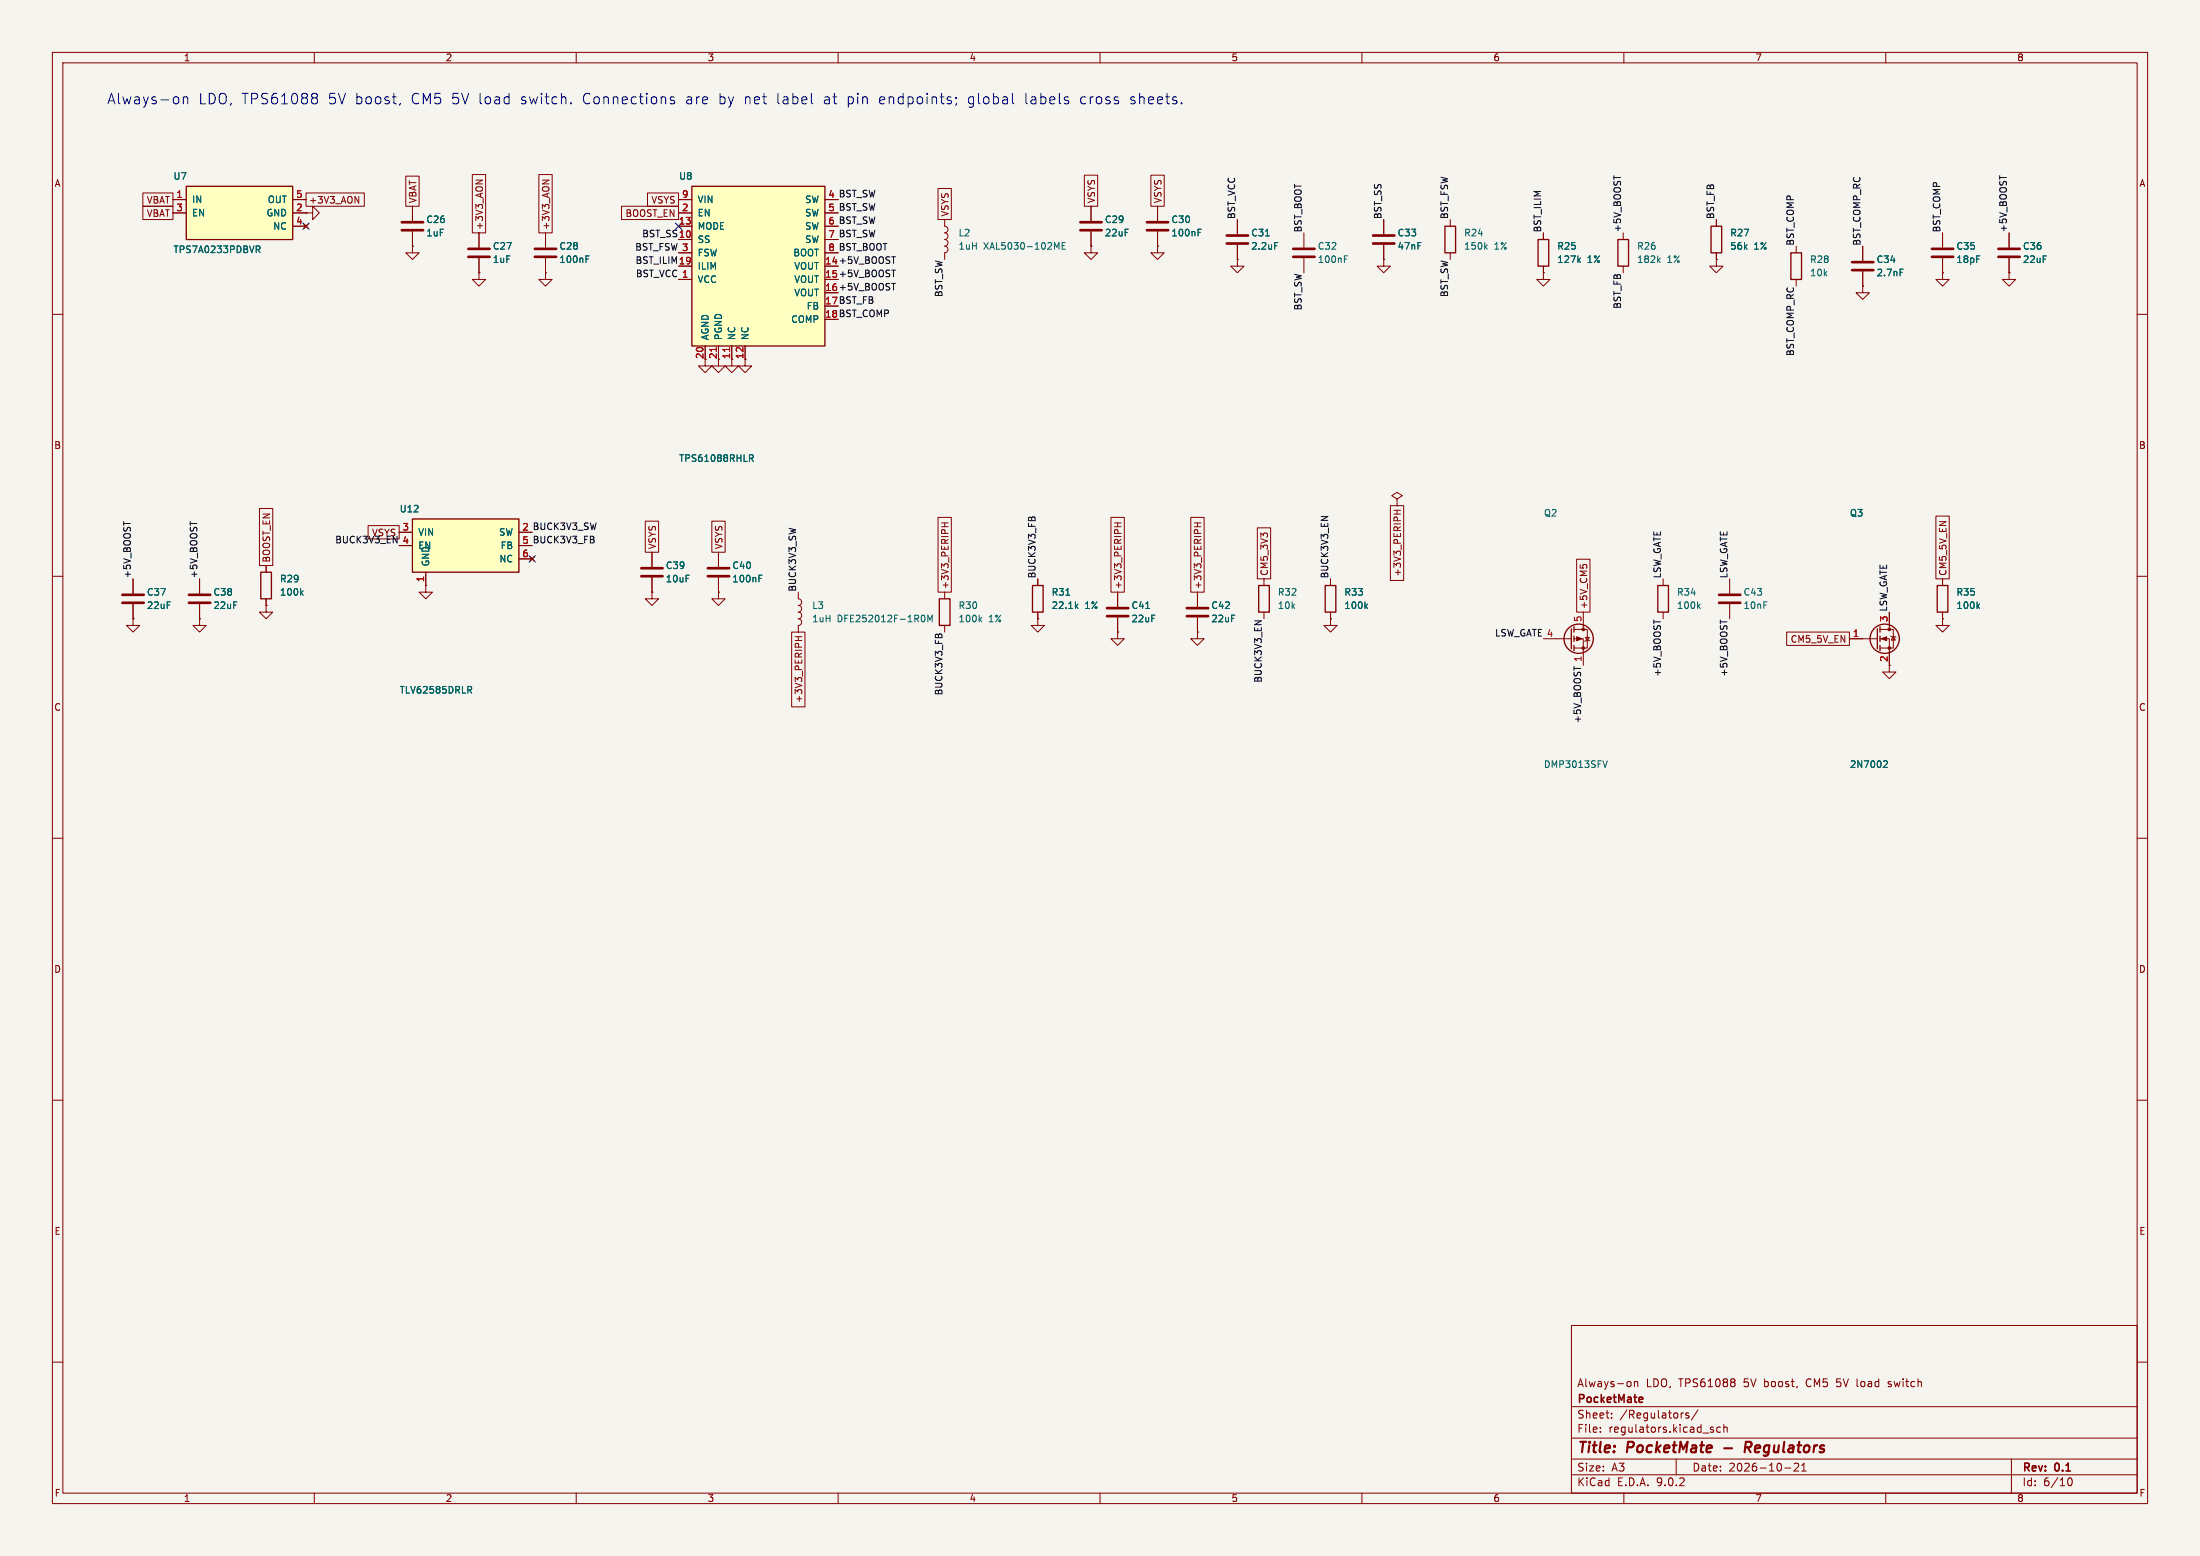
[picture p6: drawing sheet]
<svg xmlns="http://www.w3.org/2000/svg" width="420mm" height="297mm" viewBox="0 0 420 297" stroke-linecap="round" stroke-linejoin="round" font-family="sans-serif">
<path d="M0 0h420v297h-420z" fill="#f5f4ef" stroke="#f5f4ef" stroke-width=".19"/>
<g fill="none" stroke="#840000" stroke-width=".19">
<path d="M10 10h400v277h-400zM12 12h396v273h-396zM60 10v2M110 10v2M160 10v2M210 10v2M260 10v2M310 10v2M360 10v2M78.7 39.4v2.8M208.3 39.4v2.8M221 39.4v2.8"/>
<path d="M78.7 47v1.3h1.3l-1.3 1.2-1.2-1.2h1.2M78.7 47h.1M78.7 44.2v2.8M91.4 52.1v1.2h1.3l-1.3 1.3-1.2-1.3h1.2M91.4 52.1h.1M91.4 44.5v2.7M91.4 49.3v2.8M180.3 41.9v1.3a.63 .63 0 0 1 .7 .6 .63 .63 0 0 1-.7 .6 .64 .64 0 0 1 .7 .7 .64 .64 0 0 1-.7 .6 .64 .64 0 0 1 .7 .6 .64 .64 0 0 1-.7 .7M180.3 47a.63 .63 0 0 1 .7 .6 .63 .63 0 0 1-.7 .7v1.2M208.3 47v1.3h1.2l-1.2 1.2-1.3-1.2h1.3M208.3 47h.1M208.3 44.2v2.8"/>
<path d="M221 47v1.3h1.2l-1.2 1.2-1.3-1.2h1.3M221 47h.1M221 44.2v2.8M236.2 49.5v1.3h1.3l-1.3 1.3-1.3-1.3h1.3M236.2 49.5h.1M236.2 41.9v2.8M236.2 46.7v2.8M248.9 44.5v2.7M248.9 49.3v2.8M264.2 49.5v1.3h1.2l-1.2 1.3-1.3-1.3h1.3M264.2 49.5h.1M264.2 41.9v2.8"/>
<path d="M264.2 46.7v2.8M276.9 41.9v1.3M276.9 48.3v1.2M294.6 52.1v1.2h1.3l-1.3 1.3-1.2-1.3h1.2M294.6 52.1h.1M294.6 44.5v1.2M294.6 50.8v1.3M309.9 44.5v1.2M309.9 50.8v1.3M327.7 49.5v1.3h1.2l-1.2 1.3-1.3-1.3h1.3M327.7 49.5h.1M327.7 41.9v1.3"/>
<path d="M327.7 48.3v1.2M342.9 47v1.3M342.9 53.3v1.3M355.6 54.6v1.3h1.3l-1.3 1.3-1.3-1.3h1.3M355.6 54.6h.1M355.6 47v2.8M355.6 51.8v2.8M370.8 52.1v1.2h1.3l-1.3 1.3-1.2-1.3h1.2M370.8 52.1h.1M370.8 44.5v2.7M370.8 49.3v2.8M383.5 52.1v1.2h1.3l-1.3 1.3-1.2-1.3h1.2"/>
<path d="M383.5 52.1h.1M383.5 44.5v2.7M383.5 49.3v2.8M10 60h2M134.6 68.6v1.3h1.3l-1.3 1.2-1.3-1.2h1.3M137.2 68.6v1.3h1.2l-1.2 1.2-1.3-1.2h1.3M139.7 68.6v1.3h1.3l-1.3 1.2-1.3-1.2h1.3M142.2 68.6v1.3h1.3l-1.3 1.2-1.2-1.2h1.2M408 60h2M10 110h2M25.4 118.1v1.3h1.3l-1.3 1.3-1.3-1.3h1.3M25.4 118.1h.1"/>
<path d="M25.4 110.5v2.8M25.4 115.3v2.8M38.1 118.1v1.3h1.3l-1.3 1.3-1.3-1.3h1.3M38.1 118.1h.1M152.4 113v1.3a.64 .64 0 0 1 .6 .6 .64 .64 0 0 1-.6 .7 .64 .64 0 0 1 .6 .6 .64 .64 0 0 1-.6 .6 .64 .64 0 0 1 .6 .7 .64 .64 0 0 1-.6 .6 .64 .64 0 0 1 .6 .7 .64 .64 0 0 1-.6 .6M152.4 119.4v1.3M198.1 118.1v1.3h1.3l-1.3 1.3-1.3-1.3h1.3M198.1 118.1h.1M198.1 110.5v1.3M198.1 116.8v1.3M213.4 113v2.8M213.4 117.9v2.8"/>
<path d="M228.6 113v2.8M228.6 117.9v2.8M241.3 110.5v1.3M241.3 116.8v1.3M302.3 116.8v3.3M317.5 110.5v1.3M317.5 116.8v1.3M330.2 110.5v2.8M330.2 115.3v2.8M360.7 116.8v3.3M370.8 118.1v1.3h1.3l-1.3 1.3-1.2-1.3h1.2M370.8 118.1h.1"/>
<path d="M370.8 110.5v1.3M370.8 116.8v1.3M408 110h2M213.4 120.7v1.2h1.2l-1.2 1.3-1.3-1.3h1.3M213.4 120.7h.1M228.6 120.7v1.2h1.3l-1.3 1.3-1.3-1.3h1.3M228.6 120.7h.1M294.6 121.9h5.4M300.5 120.1h2.5v3.6h-2.5M300.5 121.9h1.8v5.1M302.6 121.7h.8l-.4 .6zM303.5 122.2l-1 .2"/>
<path d="M353.1 121.9h5.3M358.9 121.9h1.8v6.4h1.2l-1.2 1.2-1.3-1.2h1.3M358.9 120.1h2.5v3.6h-2.5M360.9 121.4l1 .3M361.4 121.5l.4 .7h-.7zM10 160h2M408 160h2M10 210h2M408 210h2M300 253h108v32h-108zM10 260h2M300 278.5h108"/>
<path d="M300 274.5h108M300 268.5h108M305.5 273.2v.2M305.5 272.5v.1M307.7 270.5v.2M307.7 269.8v.1M311.1 263.7l.3 .3v.4l-.3 .3M312 263.8l.2-.1 .4 .1 .1 .9M312 263.7v1M320 278.5v3M321.2 269.7h.2M322.4 269.8l-.4-.1-.2 .2 .1 .2 .5 .2v.3h-.6"/>
<path d="M324.2 269.1l-1.3 1.9M326.7 272.9l.4 .1 .1 .2-.3 .2h-.2M326.7 272.4l.4 .1M328.4 272.5l-.4-.1-.3 .3 .2 .6h.5M329.1 272.5l.2-.1 .4 .1v.9M329.1 271.9v1.5M330.9 263.2l.3 .3-.3 .3 .3 .2v.4l-.3 .3M343.3 279.4v.5l-.9 .9h1M343.9 279.7l.5-.4v1.5M360.4 264.6l.5 .1M360.7 263.7l-.3 .2 .3 .3M384 278.5v6.5"/>
<path d="M408 260h2M60 285v2M110 285v2M160 285v2M210 285v2M260 285v2M300 281.5h108M310 285v2M340.7 280.2h1.2M343.9 280.8h.9M360 285v2M394.7 282.7l.2-.5 .2-.1a.8 .8 0 0 1 .5 .7 .8 .8 0 0 1-.5 .8l-.2-.2-.2-.4"/>
</g>
<path d="M329.1 276.4h1.6M333.6 276.3l.6 .9M334.1 275.2h-.8l-.3 2M334.1 276.2l-.9 .1" fill="none" stroke="#840000" stroke-width=".4"/>
<path d="M313.1 266.7l.4 .1 .1 .2-.7 .2M313.5 267.6l-.4 .1" fill="none" stroke="#840000" stroke-width=".3"/>
<g fill="none" stroke="#840000" stroke-width=".51">
<path d="M76.7 42.4h4.1M76.7 43.9h4.1M89.4 47.5h4.1M89.4 49h4.1M206.2 42.4h4.1M206.2 43.9h4.1M218.9 42.4h4.1M218.9 43.9h4.1M234.2 45h4.1M234.2 46.5h4.1M246.9 47.5h4.1M246.9 49h4.1"/>
<path d="M262.1 45h4.1M262.1 46.5h4.1M353.6 50h4M353.6 51.6h4M368.8 47.5h4.1M368.8 49h4.1M381.5 47.5h4.1M381.5 49h4.1M23.4 113.5h4M23.4 115.1h4M211.3 116.1h4.1M211.3 117.6h4.1"/>
<path d="M226.6 116.1h4M226.6 117.6h4M328.2 113.5h4M328.2 115.1h4"/>
</g>
<g fill="none" stroke="#006464" stroke-width=".19">
<path d="M201.3 46.3l.4 .9 .5-.9v1.3M202.8 46.9h.4M203.4 46.3h-.6v1.3h.6M228.7 44.4h.4M228.7 43.8h.6M241.6 45h.7M243.3 46.3h.7M256.7 49.4h.4M256.7 48.8h.6M283.6 47.1l.3 .5M283.9 46.7l-.5 .5M301.3 49.6l.4 .5"/>
<path d="M301.7 49.3l-.5 .4M316.6 49.6l.3 .5M316.9 49.3l-.4 .4M362.7 51.4h.6M176 117.5l.2-.1a.68 .68 0 0 1 .4 .7 .68 .68 0 0 1-.4 .6l-.2-.1M177.1 118.7v-1.3l.4 .9 .5-.9v1.3M203.5 113.6h.7M205.4 115.7l.4 .4M205.8 115.3l-.5 .5M218.7 116.1h.8M324.2 115.7l.4 .4M324.6 115.3l-.5 .5"/>
<path d="M377.5 115.7l.4 .4M377.9 115.3l-.5 .5M306.8 145.2l-.4 1.3M359.8 145.2l.4 .1 .1 .3-.8 .9h.8"/>
</g>
<g fill="none" stroke="#840000" stroke-width=".25">
<path d="M275.8 43.2h2.1v5.1h-2.1zM293.6 45.7h2.1v5.1h-2.1zM308.9 45.7h2v5.1h-2zM326.6 43.2h2.1v5.1h-2.1zM341.9 48.3h2v5h-2zM197.1 111.8h2v5h-2zM240.3 111.8h2v5h-2zM300.5 119.6v1.1M316.5 111.8h2v5h-2zM358.9 119.6v1.1M369.8 111.8h2.1v5h-2.1zM300 120v3.8"/>
<path d="M300.5 121.4v1M300.5 123.2v1M358.4 120v3.8M358.9 121.4v1M358.9 123.2v1"/>
<circle cx="301.4" cy="121.9" r="2.79"/>
<circle cx="359.8" cy="121.9" r="2.79"/>
</g>
<g fill="#840000" stroke="#840000" stroke-width=".19">
<path d="M359.2 121.9l1-.4v.8z"/>
<path d="M301 121.5l1 .4-1 .4z"/>
<circle cx="360.7" cy="120.1" r=".25"/>
<circle cx="360.7" cy="123.7" r=".25"/>
<circle cx="302.3" cy="120.1" r=".25"/>
<circle cx="302.3" cy="123.7" r=".25"/>
</g>
<path d="M78.7 99.1h20.4v10.1h-20.4z" fill="#ffffc2"/>
<path d="M78.7 99.1h20.4v10.1h-20.4zM49.8 109.2h2v5.1h-2z" fill="none" stroke="#840000" stroke-width=".25"/>
<path d="M50.8 108v1.2M50.8 114.3v1.3M76.2 101.6h2.5M76.2 104.1h2.5M81.3 111.8v1.2h1.2l-1.2 1.3-1.3-1.3h1.3M81.3 111.8h.1M81.3 109.2v2.6M99.1 104.1h2.5M99.1 106.7h2.5M101.2 106.3l.8 .8M102 106.3l-.8 .8" fill="none" stroke="#840000" stroke-width=".19"/>
<path d="M57.5 113.1l.4 .5M57.9 112.8l-.5 .4M89.3 131h.5l.2 .3-.1 .3-.6 .1M89.6 131.7l.4 .6" fill="none" stroke="#006464" stroke-width=".19"/>
<path d="M132.1 35.6h25.4v30.4h-25.4z" fill="#ffffc2"/>
<path d="M132.1 35.6h25.4v30.4h-25.4zM179.3 114.3h2.1v5.1h-2.1zM253 111.8h2v5h-2z" fill="none" stroke="#840000" stroke-width=".25"/>
<g fill="none" stroke="#840000" stroke-width=".19">
<path d="M129.5 38.1h2.6M58.4 40.6h1.3v-1.2l1.3 1.2-1.3 1.3v-1.3M58.4 40.6h.1M129.5 40.6h2.6M129.5 43.2h2.6M129.5 45.7h2.6M129.5 48.3h2.6M129.5 50.8h2.6M129.5 53.3h2.6M157.5 40.6h2.5M157.5 43.2h2.5M157.5 45.7h2.5"/>
<path d="M157.5 48.3h2.5M134.6 66v2.6M137.2 66v2.6M139.7 66v2.6M142.2 66v2.6M266.7 95.3l1-.7-1-.6-1 .6 1 .7v1.2M266.7 96.5h.1M38.1 110.5v2.8M38.1 115.3v2.8M50.8 115.6v1.2h1.3l-1.3 1.3-1.3-1.3h1.3M50.8 115.6h.1M124.5 113v1.3h1.2l-1.2 1.3-1.3-1.3h1.3"/>
<path d="M124.5 113h.1M124.5 105.4v2.8M124.5 110.2v2.8M137.2 105.4v2.8M137.2 110.2v2.8M180.3 113v1.3M180.3 119.4v1.3M254 118.1v1.3h1.3l-1.3 1.3-1.3-1.3h1.3M254 118.1h.1M254 110.5v1.3M254 116.8v1.3"/>
</g>
<path d="M136.7 66.3v.8M139.3 66.3v.8" fill="none" stroke="#a90000" stroke-width=".19"/>
<path d="M143.1 86.8h.5l.2 .2-.1 .4-.6 .1M143.4 87.5l.4 .6M144.9 110.4h.4M144.9 109.8h.6M187 118.2l.4 .5M187.4 117.8l-.5 .5M260.7 115.7l.4 .4M261.1 115.3l-.5 .5" fill="none" stroke="#006464" stroke-width=".19"/>
<path d="M36.1 113.5h4M36.1 115.1h4M122.4 108.5h4.1M122.4 110h4.1M135.1 108.5h4.1M135.1 110h4.1" fill="none" stroke="#840000" stroke-width=".51"/>
<path d="M35.6 35.6h20.3v10.1h-20.3z" fill="#ffffc2"/>
<path d="M35.6 35.6h20.3v10.1h-20.3z" fill="none" stroke="#840000" stroke-width=".25"/>
<g fill="none" stroke="#840000" stroke-width=".19">
<path d="M27.3 39.4h5.7v2.5h-5.7zM27.3 36.8h5.7v2.6h-5.7zM33 38.1h2.6M55.9 38.1h2.5M58.4 36.8h11.2v2.6h-11.2zM67.8 37.5l.7 1.3v-1.3M77.5 33.6h2.5v5.8h-2.5zM78.7 39.4v2.8M90.2 33.3h2.5v11.2h-2.5zM90.8 34.4h1.3l-1.3 .7M102.9 33.3h2.5v11.2h-2.5zM103.5 34.4h1.3l-1.3 .7"/>
<path d="M118.7 39.4h10.8v2.5h-10.8zM123.6 36.8h5.9v2.6h-5.9zM129.5 38.1h2.6M179.1 36h2.5v5.9h-2.5zM207 33.4h2.6v6h-2.6zM208.3 39.4v2.8M219.7 33.4h2.6v6h-2.6zM221 39.4v2.8M33 40.6h2.6M55.9 40.6h2.5M55.9 43.2h2.5M58 42.8l.8 .8"/>
<path d="M58.4 40.6h.1M58.8 42.8l-.8 .8M78.7 47h.1M78.7 44.2v2.8M91.4 52.1h.1M91.4 44.5v2.7M91.4 49.3v2.8M104.1 52.1v1.2h1.3l-1.3 1.3-1.2-1.3h1.2M104.1 52.1h.1M104.1 44.5v2.7M104.1 49.3v2.8M129.5 40.6h2.6"/>
<path d="M129.5 43.2h2.6M129.5 45.7h2.6M129.5 48.3h2.6M129.5 50.8h2.6M129.5 53.3h2.6M157.5 40.6h2.5M157.5 43.2h2.5M157.5 45.7h2.5M157.5 48.3h2.5M208.3 47h.1M208.3 44.2v2.8M221 47h.1"/>
<path d="M221 44.2v2.8M236.2 49.5h.1M236.2 41.9v2.8M236.2 46.7v2.8M264.2 49.5h.1M264.2 41.9v2.8M264.2 46.7v2.8M294.6 52.1h.1M294.6 44.5v1.2M294.6 50.8v1.3M327.7 49.5h.1M327.7 41.9v1.3"/>
<path d="M327.7 48.3v1.2M355.6 54.6h.1M355.6 47v2.8M355.6 51.8v2.8M370.8 52.1h.1M370.8 44.5v2.7M370.8 49.3v2.8M383.5 52.1h.1M383.5 44.5v2.7M383.5 49.3v2.8M134.6 66v2.6M137.2 66v2.6"/>
<path d="M139.7 66v2.6M142.2 66v2.6M49.5 97.1h2.6v10.9h-2.6zM123.2 99.5h2.5v5.9h-2.5zM135.9 99.5h2.5v5.9h-2.5zM179.1 98.8h2.5v14.2h-2.5zM179.7 99.8h1.3M180.3 99.8v.7M212.1 98.8h2.5v14.2h-2.5zM212.8 99.8h1.2M213.4 99.8v.7M227.3 98.8h2.6v14.2h-2.6z"/>
<path d="M228 99.8h1.3M228.6 99.8v.7M265.4 96.5h2.6v14.3h-2.6zM266.1 97.4h1.3M266.7 97.4v.7M369.6 98.5h2.5v12h-2.5zM25.4 118.1h.1M25.4 110.5v2.8M25.4 115.3v2.8M38.1 118.1h.1M38.1 110.5v2.8M38.1 115.3v2.8"/>
<path d="M50.8 115.6h.1M50.8 108v1.2M50.8 114.3v1.3M70.3 100.3h5.9v2.6h-5.9zM76.2 101.6h2.5M76.2 104.1h2.5M81.3 111.8h.1M81.3 109.2v2.6M99.1 104.1h2.5M99.1 106.7h2.5M101.2 106.3l.8 .8M102 106.3l-.8 .8"/>
<path d="M124.5 113h.1M124.5 105.4v2.8M124.5 110.2v2.8M137.2 113v1.3h1.2l-1.2 1.3-1.3-1.3h1.3M137.2 113h.1M137.2 105.4v2.8M137.2 110.2v2.8M198.1 118.1h.1M198.1 110.5v1.3M198.1 116.8v1.3M213.4 113v2.8M213.4 117.9v2.8"/>
<path d="M228.6 113v2.8M228.6 117.9v2.8M240 100.7h2.6v9.8h-2.6zM254 118.1h.1M254 110.5v1.3M254 116.8v1.3M301 106.7h2.5v10.1h-2.5zM301.7 107.8v.6M302.1 108l.3-.3h.3l.2 .3M360.7 116.8v2.6M370.8 118.1h.1M370.8 110.5v1.3"/>
<path d="M370.8 116.8v1.3M151.1 120.7h2.6v14.2h-2.6zM151.8 121.5h1.3M152.4 121.5v.8M213.4 120.7h.1M228.6 120.7h.1M341.1 120.6h12v2.6h-12zM353.1 121.9h2.5M360.7 124.5v2.5"/>
</g>
<g fill="none" stroke="#006464" stroke-width=".19">
<path d="M48.9 46.9h.5l.2 .3-.1 .4h-.6M49.2 47.6l.4 .6M111.9 49.4h.4M111.9 48.8h.6M228.7 44.4h.4M228.7 43.8h.6M241.6 45h.7M243.3 46.3h.7M301.3 49.6l.4 .5M301.7 49.3l-.5 .4M362.7 51.4h.6M143.1 86.8h.5l.2 .2-.1 .4-.6 .1"/>
<path d="M143.4 87.5l.4 .6M57.5 113.1l.4 .5M57.9 112.8l-.5 .4M144.9 110.4h.4M144.9 109.8h.6M203.5 113.6h.7M205.4 115.7l.4 .4M205.8 115.3l-.5 .5M218.7 116.1h.8M260.7 115.7l.4 .4M261.1 115.3l-.5 .5M377.5 115.7l.4 .4"/>
<path d="M377.9 115.3l-.5 .5M89.3 131h.5l.2 .3-.1 .3-.6 .1M89.6 131.7l.4 .6M359.8 145.2l.4 .1 .1 .3-.8 .9h.8"/>
</g>
<path d="M102.1 47.5h4.1M102.1 49h4.1" fill="none" stroke="#840000" stroke-width=".51"/>
<path d="M57.8 42.6l1.2 1.2M59 42.6l-1.2 1.2M128.9 42.6l1.2 1.2M130.1 42.6l-1.2 1.2M101 106.1l1.2 1.2M102.2 106.1l-1.2 1.2" fill="none" stroke="#000084" stroke-width=".19"/>
<path d="M33.9 18.6l.2 .3v.5l-.2 .3M35 18.7a.5 .5 0 0 1 .8 .1v1M35 18.5v1.3M59.8 17.8l.6 .1 .2 .3-.1 .3-.3 .2M59.8 18.7h.4M60.2 18.7l.4 .4v.3l-.2 .3-.6 .1M76.4 19.7l-.2 .4M109 19.6v.2M128.7 18.6l-.5-.1-.3 .3 .1 .3 .7 .1v.5h-.8M182.5 18.6v.2M182.6 19.7l-.2 .4" fill="none" stroke="#0000c2" stroke-width=".19"/>
<path d="M136.7 66.3v.8M139.3 66.3v.8" fill="none" stroke="#a90000" stroke-width=".19"/>
<g font-size="2.8" fill="#0000c2">
<text x="20.3" y="20.1">Always-on</text>
<text x="37.8" y="20.1">LDO, TPS61088</text>
<text x="62.6" y="20.1">5V boost,</text>
<text x="78.5" y="20.1">CM5</text>
<text x="86.3" y="20.1">5V load</text>
<text x="99.5" y="20.1">switch.</text>
<text x="111.4" y="20.1">Connections</text>
<text x="131.2" y="20.1">are</text>
<text x="137.5" y="20.1">by</text>
<text x="142.4" y="20.1">net</text>
<text x="148.7" y="20.1">label</text>
<text x="157.7" y="20.1">at</text>
<text x="162.2" y="20.1">pin</text>
<text x="168.4" y="20.1">endpoints;</text>
<text x="185.4" y="20.1">global</text>
<text x="196.3" y="20.1">labels</text>
<text x="206.9" y="20.1">cross</text>
<text x="216.5" y="20.1">sheets.</text>
</g>
<g font-size="2.8" fill="#840000">
<text x="301" y="277.9">Title:</text>
<text x="310.6" y="277.9">PocketMate</text>
<text x="334.7" y="277.9">Regulators</text>
</g>
<g font-size="2.1" fill="#840000">
<text x="301" y="268.2">PocketMate</text>
<text x="301" y="265">Always-on</text>
<text x="314.2" y="265">LDO, TPS61088</text>
<text x="333" y="265">5V boost,</text>
<text x="345.2" y="265">CM5</text>
<text x="351.1" y="265">5V load</text>
<text x="361.3" y="265">switch</text>
<text x="301" y="273.7">File:</text>
<text x="301" y="271">Sheet:</text>
<text x="307.1" y="273.7">regulators.kicad_sch</text>
<text x="309.2" y="271">/Regulators/</text>
<text x="301" y="281.1">Size:</text>
<text x="307.6" y="281.1">A3</text>
<text x="323" y="281.1">Date:</text>
<text x="330" y="281.1">2026-10-21</text>
<text x="386" y="281.3">Rev:</text>
<text x="392.4" y="281.3">0.1</text>
<text x="301" y="283.9">KiCad</text>
<text x="308.7" y="283.9">E.D.A.</text>
<text x="316.3" y="283.9">9.0.2</text>
<text x="386" y="283.9">Id:</text>
<text x="390.1" y="283.9">6/10</text>
</g>
<g font-size="1.8" fill="#840000">
<text x="35" y="11.9">1</text>
<text x="85" y="11.9">2</text>
<text x="135" y="11.9">3</text>
<text x="185" y="11.9">4</text>
<text x="235" y="11.9">5</text>
<text x="285" y="11.9">6</text>
<text x="335" y="11.9">7</text>
<text x="385" y="11.9">8</text>
<text x="10.3" y="35.9">A</text>
<text x="408.3" y="35.9">A</text>
<text x="27.9" y="41.6">VBAT</text>
<text x="27.9" y="39.1">VBAT</text>
<text x="58.9" y="39.1">+3V3_AON</text>
<text x="79.7" y="38.9" transform="rotate(-90 79.7 38.9)">VBAT</text>
<text x="119.3" y="41.6">BOOST_EN</text>
<text x="124.3" y="39.1">VSYS</text>
<text x="158" y="37.8">4 BST_SW</text>
<text x="181.3" y="41.4" transform="rotate(-90 181.3 41.4)">VSYS</text>
<text x="209.2" y="38.9" transform="rotate(-90 209.2 38.9)">VSYS</text>
<text x="221.9" y="38.9" transform="rotate(-90 221.9 38.9)">VSYS</text>
<text x="92.4" y="44" transform="rotate(-90 92.4 44)">+3V3_AON</text>
<text x="105.1" y="44" transform="rotate(-90 105.1 44)">+3V3_AON</text>
<text x="157.4" y="50.5">14 +5V_BOOST</text>
<text x="157.4" y="53.1">15 +5V_BOOST</text>
<text x="157.4" y="55.6">16 +5V_BOOST</text>
<text x="157.4" y="58.2">17 BST_FB</text>
<text x="157.4" y="60.7">18 BST_COMP</text>
<text x="134.4" y="68.6" transform="rotate(-90 134.4 68.6)">20</text>
<text x="136.9" y="68.6" transform="rotate(-90 136.9 68.6)">21</text>
<text x="139.4" y="68.6" transform="rotate(-90 139.4 68.6)">11</text>
<text x="142" y="68.6" transform="rotate(-90 142 68.6)">12</text>
<text x="10.3" y="85.9">B</text>
<text x="408.2" y="85.9">B</text>
<text x="99.6" y="101.3">2 BUCK3V3_SW</text>
<text x="51.8" y="107.5" transform="rotate(-90 51.8 107.5)">BOOST_EN</text>
<text x="125.4" y="104.9" transform="rotate(-90 125.4 104.9)">VSYS</text>
<text x="138.1" y="104.9" transform="rotate(-90 138.1 104.9)">VSYS</text>
<text x="181.3" y="112.6" transform="rotate(-90 181.3 112.6)">+3V3_PERIPH</text>
<text x="214.3" y="112.6" transform="rotate(-90 214.3 112.6)">+3V3_PERIPH</text>
<text x="229.6" y="112.6" transform="rotate(-90 229.6 112.6)">+3V3_PERIPH</text>
<text x="242.3" y="110" transform="rotate(-90 242.3 110)">CM5_3V3</text>
<text x="267.7" y="110.1" transform="rotate(-90 267.7 110.1)">+3V3_PERIPH</text>
<text x="371.8" y="110" transform="rotate(-90 371.8 110)">CM5_5V_EN</text>
<text x="303.2" y="116.4" transform="rotate(-90 303.2 116.4)">+5V_CM5</text>
<text x="341.7" y="122.9">CM5_5V_EN</text>
<text x="10.3" y="135.9">C</text>
<text x="153.4" y="134.3" transform="rotate(-90 153.4 134.3)">+3V3_PERIPH</text>
<text x="408.2" y="135.9">C</text>
<text x="10.3" y="185.9">D</text>
<text x="408.2" y="185.9">D</text>
<text x="10.3" y="235.9">E</text>
<text x="408.3" y="235.9">E</text>
<text x="10.3" y="285.9">F</text>
<text x="35" y="286.9">1</text>
<text x="85" y="286.9">2</text>
<text x="135" y="286.9">3</text>
<text x="185" y="286.9">4</text>
<text x="235" y="286.9">5</text>
<text x="285" y="286.9">6</text>
<text x="335" y="286.9">7</text>
<text x="385" y="286.9">8</text>
<text x="408.3" y="285.9">F</text>
</g>
<g font-size="1.8" fill="#006464">
<text x="33" y="34.5">U7</text>
<text x="129.5" y="34.5">U8</text>
<text x="36.6" y="39">IN</text>
<text x="36.6" y="41.5">EN</text>
<text x="50.8" y="41.5">GND</text>
<text x="51" y="39">OUT</text>
<text x="133.1" y="39">VIN</text>
<text x="133.1" y="41.5">EN</text>
<text x="153.6" y="39">SW</text>
<text x="153.6" y="41.5">SW</text>
<text x="52.1" y="44">NC</text>
<text x="81.3" y="45.3">1uF</text>
<text x="81.3" y="42.8">C26</text>
<text x="94" y="47.9">C27</text>
<text x="106.7" y="47.9">C28</text>
<text x="133.1" y="44">MODE</text>
<text x="133.1" y="46.6">SS</text>
<text x="153.6" y="44">SW</text>
<text x="153.6" y="46.6">SW</text>
<text x="182.9" y="47.9">1uH</text>
<text x="182.9" y="45.3">L2</text>
<text x="187.7" y="47.9">XAL5030-102ME</text>
<text x="210.8" y="42.8">C29</text>
<text x="210.8" y="45.3">22uF</text>
<text x="223.5" y="45.3">100nF</text>
<text x="223.5" y="42.8">C30</text>
<text x="238.8" y="45.3">C31</text>
<text x="238.8" y="47.9">2.2uF</text>
<text x="251.5" y="47.9">C32</text>
<text x="266.7" y="45.3">C33</text>
<text x="266.7" y="47.9">47nF</text>
<text x="279.4" y="47.9">150k</text>
<text x="279.4" y="45.3">R24</text>
<text x="285.2" y="47.9">1%</text>
<text x="297.2" y="47.9">R25</text>
<text x="312.4" y="47.9">R26</text>
<text x="330.2" y="45.3">R27</text>
<text x="330.2" y="47.9">56k</text>
<text x="334.8" y="47.9">1%</text>
<text x="373.4" y="47.9">C35</text>
<text x="386.1" y="47.9">C36</text>
<text x="33" y="48.5">TPS7A0233PDBVR</text>
<text x="94" y="50.4">1uF</text>
<text x="106.7" y="50.4">100nF</text>
<text x="133.1" y="49.1">FSW</text>
<text x="133.1" y="51.7">ILIM</text>
<text x="151.4" y="49.1">BOOT</text>
<text x="151.5" y="51.7">VOUT</text>
<text x="251.5" y="50.4">100nF</text>
<text x="297.2" y="50.4">127k</text>
<text x="303" y="50.4">1%</text>
<text x="312.4" y="50.4">182k</text>
<text x="318.3" y="50.4">1%</text>
<text x="345.4" y="52.9">10k</text>
<text x="345.4" y="50.4">R28</text>
<text x="358.1" y="50.4">C34</text>
<text x="358.1" y="52.9">2.7nF</text>
<text x="373.4" y="50.4">18pF</text>
<text x="386.1" y="50.4">22uF</text>
<text x="133.1" y="54.2">VCC</text>
<text x="151.5" y="54.2">VOUT</text>
<text x="151.5" y="56.7">VOUT</text>
<text x="153.9" y="59.3">FB</text>
<text x="135.5" y="65" transform="rotate(-90 135.5 65)">AGND</text>
<text x="138" y="65" transform="rotate(-90 138 65)">PGND</text>
<text x="140.6" y="65" transform="rotate(-90 140.6 65)">NC</text>
<text x="143.1" y="65" transform="rotate(-90 143.1 65)">NC</text>
<text x="150.9" y="61.8">COMP</text>
<text x="129.5" y="88.4">TPS61088RHLR</text>
<text x="76.2" y="98">U12</text>
<text x="294.6" y="98.8">Q2</text>
<text x="353.1" y="98.8">Q3</text>
<text x="79.8" y="102.5">VIN</text>
<text x="79.8" y="105">EN</text>
<text x="95.2" y="102.5">SW</text>
<text x="95.2" y="107.5">NC</text>
<text x="95.5" y="105">FB</text>
<text x="27.9" y="113.9">C37</text>
<text x="40.6" y="113.9">C38</text>
<text x="53.3" y="111.4">R29</text>
<text x="53.3" y="113.9">100k</text>
<text x="82.1" y="108.2" transform="rotate(-90 82.1 108.2)">GND</text>
<text x="127" y="108.8">C39</text>
<text x="127" y="111.4">10uF</text>
<text x="139.7" y="111.4">100nF</text>
<text x="139.7" y="108.8">C40</text>
<text x="200.7" y="113.9">R31</text>
<text x="243.8" y="113.9">R32</text>
<text x="256.5" y="113.9">R33</text>
<text x="320" y="113.9">R34</text>
<text x="332.7" y="113.9">C43</text>
<text x="373.4" y="113.9">R35</text>
<text x="27.9" y="116.4">22uF</text>
<text x="40.6" y="116.4">22uF</text>
<text x="154.9" y="116.4">L3</text>
<text x="154.9" y="119">1uH</text>
<text x="159.8" y="119">DFE252012F-1R0M</text>
<text x="182.9" y="119">100k</text>
<text x="182.9" y="116.4">R30</text>
<text x="188.7" y="119">1%</text>
<text x="200.7" y="116.4">22.1k</text>
<text x="207.1" y="116.4">1%</text>
<text x="215.9" y="116.4">C41</text>
<text x="215.9" y="119">22uF</text>
<text x="231.1" y="116.4">C42</text>
<text x="231.1" y="119">22uF</text>
<text x="243.8" y="116.4">10k</text>
<text x="256.5" y="116.4">100k</text>
<text x="320" y="116.4">100k</text>
<text x="332.7" y="116.4">10nF</text>
<text x="373.4" y="116.4">100k</text>
<text x="76.2" y="132.6">TLV62585DRLR</text>
<text x="294.6" y="146.8">DMP3013SFV</text>
<text x="353.1" y="146.8">2N7002</text>
</g>
<g font-size="1.8" fill="#a90000">
<text x="33.6" y="37.8">1</text>
<text x="33.6" y="40.4">3</text>
<text x="56.4" y="37.8">5</text>
<text x="56.4" y="40.4">2</text>
<text x="130.1" y="37.8">9</text>
<text x="130.1" y="40.4">2</text>
<text x="158" y="37.8">4</text>
<text x="158" y="40.4">5</text>
<text x="56.4" y="42.9">4</text>
<text x="129.5" y="42.9">13</text>
<text x="129.5" y="45.5">10</text>
<text x="158" y="42.9">6</text>
<text x="158" y="45.5">7</text>
<text x="129.5" y="50.5">19</text>
<text x="130.1" y="48">3</text>
<text x="130.1" y="53.1">1</text>
<text x="157.4" y="50.5">14</text>
<text x="157.4" y="53.1">15</text>
<text x="158" y="48">8</text>
<text x="157.4" y="55.6">16</text>
<text x="157.4" y="58.2">17</text>
<text x="157.4" y="60.7">18</text>
<text x="76.8" y="101.3">3</text>
<text x="99.6" y="101.3">2</text>
<text x="76.8" y="103.9">4</text>
<text x="99.6" y="106.4">6</text>
<text x="99.6" y="103.9">5</text>
<text x="81" y="111.2" transform="rotate(-90 81 111.2)">1</text>
<text x="302" y="118.8" transform="rotate(-90 302 118.8)">5</text>
<text x="360.4" y="118.8" transform="rotate(-90 360.4 118.8)">3</text>
<text x="353.6" y="121.7">1</text>
<text x="302" y="126.4" transform="rotate(-90 302 126.4)">1</text>
<text x="360.4" y="126.4" transform="rotate(-90 360.4 126.4)">2</text>
</g>
<g font-size="1.8" fill="#0f0f0f">
<text x="158" y="40.4">5 BST_SW</text>
<text x="235.9" y="41.9" transform="rotate(-90 235.9 41.9)">BST_VCC</text>
<text x="263.8" y="41.9" transform="rotate(-90 263.8 41.9)">BST_SS</text>
<text x="276.5" y="41.9" transform="rotate(-90 276.5 41.9)">BST_FSW</text>
<text x="327.3" y="41.9" transform="rotate(-90 327.3 41.9)">BST_FB</text>
<text x="121.2" y="47.9">BST_FSW 3</text>
<text x="122.5" y="45.4">BST_SS10</text>
<text x="158" y="42.9">6 BST_SW</text>
<text x="158" y="45.5">7 BST_SW</text>
<text x="248.6" y="44.4" transform="rotate(-90 248.6 44.4)">BST_BOOT</text>
<text x="294.3" y="44.4" transform="rotate(-90 294.3 44.4)">BST_ILIM</text>
<text x="309.5" y="44.4" transform="rotate(-90 309.5 44.4)">+5V_BOOST</text>
<text x="342.6" y="47" transform="rotate(-90 342.6 47)">BST_COMP</text>
<text x="355.3" y="47" transform="rotate(-90 355.3 47)">BST_COMP_RC</text>
<text x="370.5" y="44.4" transform="rotate(-90 370.5 44.4)">BST_COMP</text>
<text x="383.2" y="44.4" transform="rotate(-90 383.2 44.4)">+5V_BOOST</text>
<text x="121.2" y="50.5">BST_ILIM 19</text>
<text x="121.3" y="53">BST_VCC 1</text>
<text x="158" y="48">8 BST_BOOT</text>
<text x="180" y="56.8" transform="rotate(-90 180 56.8)">BST_SW</text>
<text x="248.6" y="59.3" transform="rotate(-90 248.6 59.3)">BST_SW</text>
<text x="276.5" y="56.8" transform="rotate(-90 276.5 56.8)">BST_SW</text>
<text x="309.5" y="59" transform="rotate(-90 309.5 59)">BST_FB</text>
<text x="342.6" y="68.1" transform="rotate(-90 342.6 68.1)">BST_COMP_RC</text>
<text x="63.9" y="103.8">BUCK3V3_EN</text>
<text x="70.9" y="102.6">VSYS</text>
<text x="99.6" y="103.9">5 BUCK3V3_FB</text>
<text x="25.1" y="110.5" transform="rotate(-90 25.1 110.5)">+5V_BOOST</text>
<text x="37.8" y="110.5" transform="rotate(-90 37.8 110.5)">+5V_BOOST</text>
<text x="152.1" y="113" transform="rotate(-90 152.1 113)">BUCK3V3_SW</text>
<text x="197.8" y="110.5" transform="rotate(-90 197.8 110.5)">BUCK3V3_FB</text>
<text x="253.7" y="110.5" transform="rotate(-90 253.7 110.5)">BUCK3V3_EN</text>
<text x="317.2" y="110.5" transform="rotate(-90 317.2 110.5)">LSW_GATE</text>
<text x="329.9" y="110.5" transform="rotate(-90 329.9 110.5)">LSW_GATE</text>
<text x="360.4" y="118.8" transform="rotate(-90 360.4 118.8)">3 LSW_GATE</text>
<text x="285.3" y="121.6">LSW_GATE4</text>
<text x="241" y="130.4" transform="rotate(-90 241 130.4)">BUCK3V3_EN</text>
<text x="317.2" y="129.3" transform="rotate(-90 317.2 129.3)">+5V_BOOST</text>
<text x="329.9" y="129.3" transform="rotate(-90 329.9 129.3)">+5V_BOOST</text>
<text x="180" y="132.8" transform="rotate(-90 180 132.8)">BUCK3V3_FB</text>
<text x="301.9" y="138.1" transform="rotate(-90 301.9 138.1)">+5V_BOOST</text>
</g>
</svg>
